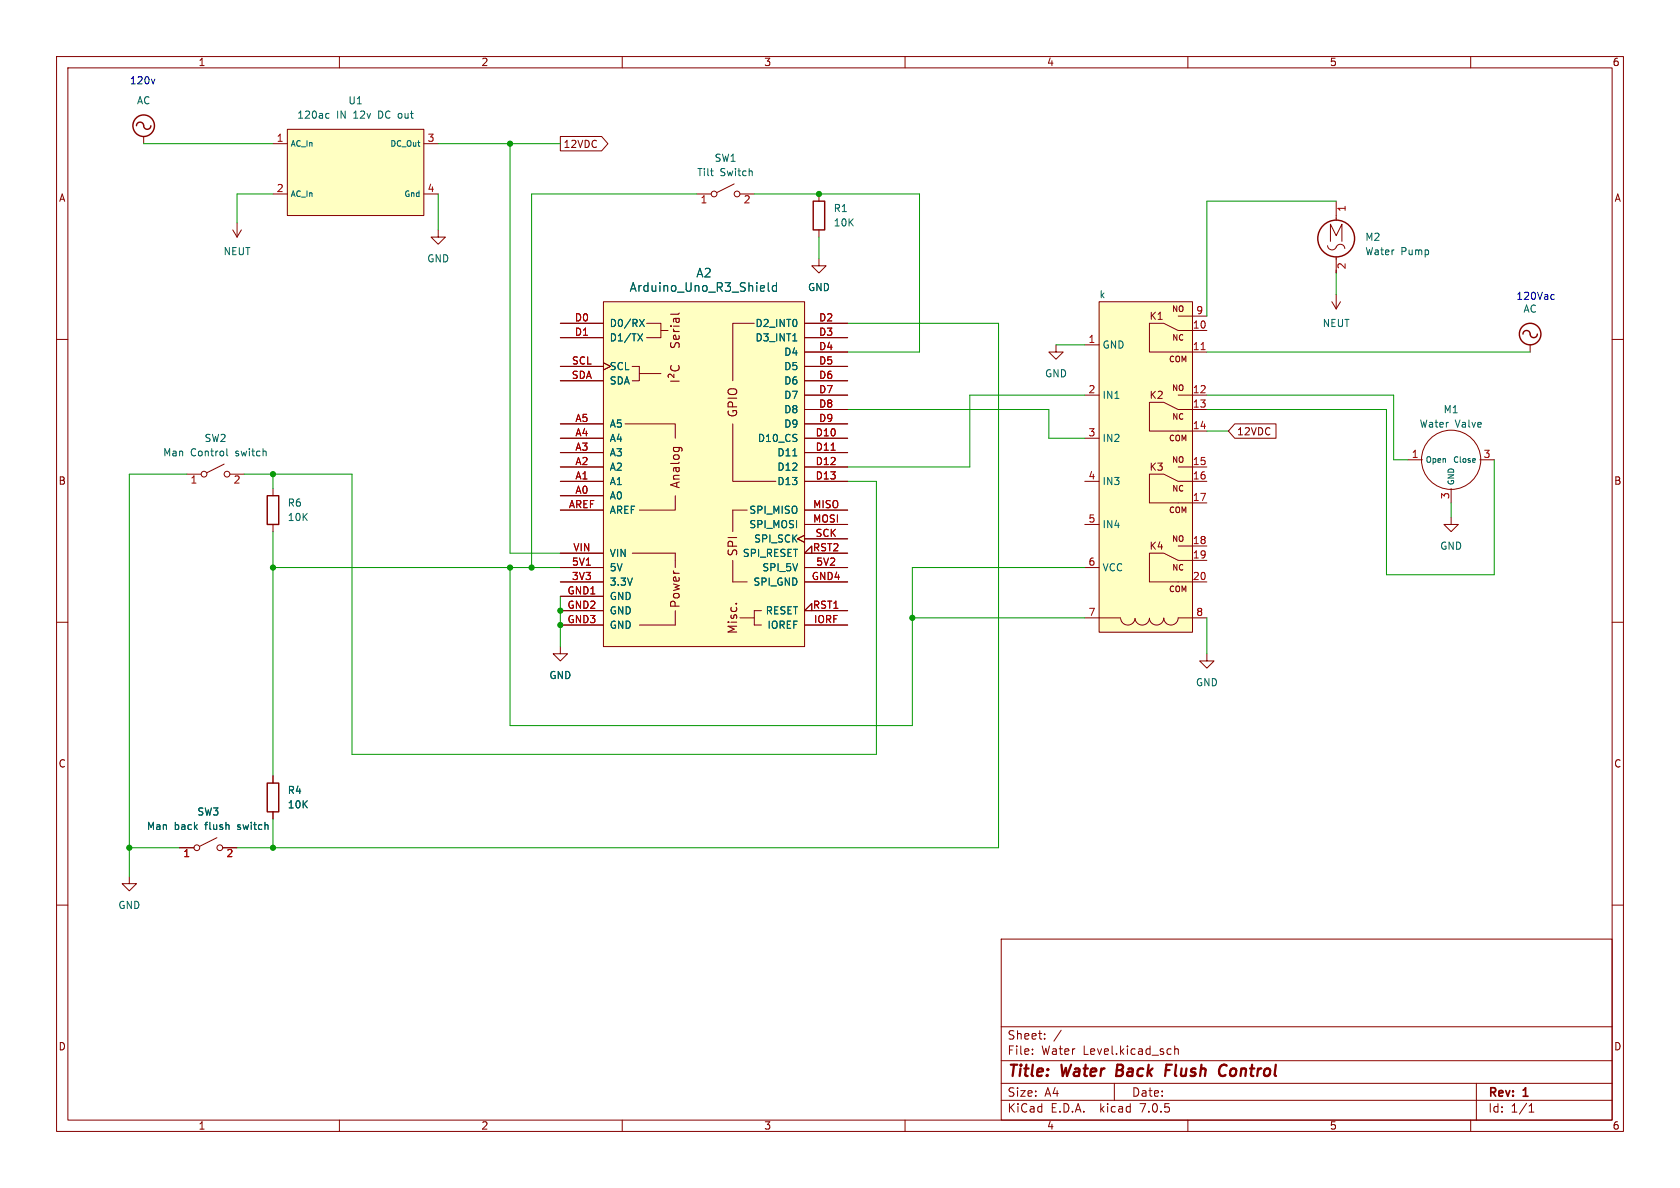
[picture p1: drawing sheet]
<svg xmlns="http://www.w3.org/2000/svg" width="297mm" height="210mm" viewBox="0 0 297 210" stroke-linecap="round" stroke-linejoin="round" font-family="sans-serif">
<g fill="none" stroke="#840000" stroke-width=".18">
<path d="M10 10h277v190h-277zM12 12h273v186h-273zM60 10v2M110 10v2M160 10v2M210 10v2M260 10v2M25.4 24.1v1.3M41.9 39.4v2.5M48.3 25.4h2.5M48.3 34.3h2.5M50.8 22.9h24.1v15.2h-24.1z"/>
<path d="M74.9 25.4h2.6M74.9 34.3h2.6M99.1 24.1h7.3l1.1 1.3-1.1 1.3h-7.3zM123.2 34.3h2.5M129.8 32.5l-3.1 1.5M130.8 34.3h2.5M144.8 34.3v1.3M236.2 35.6v3.3M10 60h2M41.1 40.6l.8 1.3M42.7 40.6l-.8 1.3M77.5 40.6v1.3h1.2l-1.2 1.3-1.3-1.3h1.3"/>
<path d="M99.1 57.2h7.6M99.1 59.7h7.6M106.7 53.3h35.5v61h-35.5zM114.3 57.2h2.5v2.5h-2.5M116.8 58.4h1.3M133.3 57.2h-3.8v10.1M142.2 57.2h7.7M142.2 59.7h7.7M144.8 45.7v1.3h1.2l-1.2 1.3-1.3-1.3h1.3M144.8 40.6v1.3M194.3 53.3h16.5v58.5h-16.5zM208.3 55.9h5.1"/>
<path d="M213.4 58.4h-5.1l-2.6-1.2h-2.5v5h10.2M234.7 43.4a.84 .84 0 0 0 .8 .8 .84 .84 0 0 0 .9-.8 .79 .79 0 0 1 .8-.2 .79 .79 0 0 1 .5 .7M235.2 42.7v-3.1l1 2.1 1-2.1v3.1M235.5 53.3l.7 1.3M236.2 45.4v2.9M236.2 52.1v2.5M237 53.3l-.8 1.3M285 60h2M99.1 77.5h7.6M99.1 74.9h7.6M99.1 64.8h7.6M99.1 67.3h7.6"/>
<path d="M106.7 64.1l1.2 .7-1.2 .6M110.5 74.9h8.9v2.6M111.8 64.8h1.2v2.5h-1.2M113 66h3.8M129.5 74.9v10.2h7.7M142.2 62.2h7.7M142.2 69.9h7.7M142.2 72.4h7.7M142.2 77.5h7.7M142.2 74.9h7.7M142.2 64.8h7.7M142.2 67.3h7.7"/>
<path d="M186.7 61v1.2h1.3l-1.3 1.3-1.3-1.3h1.3M191.8 69.9h2.5M191.8 61h2.5M191.8 77.5h2.5M208.3 69.9h5.1M213.4 72.4h-5.1l-2.6-1.3h-2.5v5.1h10.2M218.3 74.9h7.3v2.6h-7.3l-1.1-1.3zM270.5 61v1.2M33 83.8h2.6M39.6 82l-3 1.6M40.6 83.8h2.6M48.3 86.4v1.2"/>
<path d="M48.3 92.7v1.3M99.1 82.6h7.6M99.1 85.1h7.6M99.1 87.6h7.6M99.1 80h7.6M99.1 90.2h7.6M99.1 97.8h7.6M111.8 97.8h7.6zM119.4 87.6v2.6h-6.4M119.4 97.8v2.5M129.5 99.1v3.8zM129.5 90.2v3.8z"/>
<path d="M129.5 90.2h2.6zM142.2 94.6l-1.2 .7 1.2 .6M142.2 82.6h7.7M142.2 85.1h7.7M142.2 92.7h7.7M142.2 80h7.7M142.2 90.2h7.7M142.2 95.3h7.7M143.5 97.8v-1.3l-1.3 1.3h7.7M191.8 85.1h2.5M191.8 92.7h2.5M208.3 96.5h5.1"/>
<path d="M208.3 82.6h5.1M213.4 99.1h-5.1l-2.6-1.3h-2.5v5.1h10.2M213.4 85.1h-5.1l-2.6-1.3h-2.5v5.1h10.2M248.9 81.3h2.6M256.5 91.4v1.3h1.3l-1.3 1.3-1.2-1.3h1.2M256.5 86.4v2.5M261.6 81.3h2.6M10 110h2M99.1 114.3v1.3h1.2l-1.2 1.2-1.3-1.2h1.3M99.1 102.9h7.6M99.1 100.3h7.6M99.1 105.4h7.6"/>
<path d="M99.1 108h7.6M99.1 110.5h7.6M113 110.5h6.4zM119.4 108v2.5M129.5 102.9h2.6zM130.8 109.2h2.5zM133.3 108v2.5zM133.3 110.5h1.3zM133.3 108h1.3zM142.2 102.9h7.7M142.2 100.3h7.7M142.2 110.5h7.7"/>
<path d="M143.5 108v-1.3l-1.3 1.3h7.7M191.8 109.2h6.3M191.8 100.3h2.5M198.1 109.3a1.28 1.28 0 0 0 1.3 1.2 1.28 1.28 0 0 0 1.3-1.2 1.28 1.28 0 0 0 1.2 1.2 1.28 1.28 0 0 0 1.3-1.2M203.2 109.3a1.27 1.27 0 0 0 1.3 1.2 1.27 1.27 0 0 0 1.2-1.2 1.27 1.27 0 0 0 1.3 1.2 1.27 1.27 0 0 0 1.3-1.2M208.3 109.2h5.1M213.4 115.6v1.2h1.2l-1.2 1.3-1.3-1.3h1.3M285 110h2M48.3 137.2v1.2M10 160h2M22.9 154.9v1.3h1.2l-1.2 1.3-1.3-1.3h1.3M31.7 149.9h2.6"/>
<path d="M38.4 148.1l-3.1 1.5M39.4 149.9h2.5M48.3 143.5v1.3M285 160h2M177 166h108v32h-108zM60 198v2M110 198v2M160 198v2M177 194.5h108M177 191.5h108M177 187.5h108M177 181.5h108"/>
<path d="M182.5 186.3v.1M182.5 185.5v.1M184.7 183.6v.1M184.7 182.8v.1M187.6 182.1l-1.3 2M197 191.5v3M206.6 185.4l.4 .1M207 186.3l-.4 .1M207.7 185.5l.2-.1 .3 .1 .1 .9M207.7 184.9v1.5M210 198v2M260 198v2"/>
<path d="M261 191.5v6.5M270.3 196.6h.9M270.3 195.5l.4-.4v1.5"/>
<circle cx="126.2" cy="34.3" r=".51"/>
<circle cx="130.3" cy="34.3" r=".51"/>
<circle cx="36.1" cy="83.8" r=".51"/>
<circle cx="40.1" cy="83.8" r=".51"/>
<circle cx="256.5" cy="81.3" r="5.2"/>
<circle cx="34.8" cy="149.9" r=".51"/>
<circle cx="38.9" cy="149.9" r=".51"/>
</g>
<path d="M206.1 189.2h.7M207.2 188.2h-1l-.2 2M216.5 188.2a1.13 1.13 0 0 0-1 .7 1.13 1.13 0 0 0 .3 1.2l.3 .1 .5-.1" fill="none" stroke="#840000" stroke-width=".4"/>
<g fill="none" stroke="#840000" stroke-width=".25">
<path d="M24.1 22.2a.67 .67 0 0 1 .8-.6 .67 .67 0 0 1 .5 .8 .64 .64 0 0 0 .7 .4 .64 .64 0 0 0 .6-.6M143.8 35.6h2v5h-2zM269.2 59.1a.68 .68 0 0 1 .9-.7 .68 .68 0 0 1 .5 .9 .64 .64 0 0 0 .7 .4 .64 .64 0 0 0 .5-.6M47.2 87.6h2.1v5.1h-2.1zM47.2 138.4h2.1v5.1h-2.1z"/>
<circle cx="25.4" cy="22.2" r="1.9"/>
<circle cx="236.2" cy="42.2" r="3.3"/>
<circle cx="270.5" cy="59.1" r="1.9"/>
</g>
<g fill="#ffffc2" stroke="#ffffc2" stroke-width=".18">
<path d="M194.3 53.3h16.5v58.5h-16.5z"/>
<path d="M50.8 22.9h24.1v15.2h-24.1z"/>
<path d="M106.7 53.3h35.5v61h-35.5z"/>
</g>
<path d="M212.3 61.8h.8" fill="none" stroke="#a90000" stroke-width=".18"/>
<path d="M57.8 20.1h.4M58.2 20.8l-.4 .1M132.9 30.3l.1 .8M112.8 59l.8 1.3M113.1 56.5l.8 1.2M113.6 59l-.8 1.3M113.9 56.5l-.8 1.2M135.8 50v1.3l.2 .2M137.3 50v1.5M137.3 50.6l-.5-.1-.3 .3v.4l.2 .2h.6M40.1 79.3v1.1l.2 .2M47 79.8l.1 .8" fill="none" stroke="#006464" stroke-width=".18"/>
<g fill="none" stroke="#840000" stroke-width=".19">
<path d="M118.6 57.7h.1M119.1 58.2v.3l.2 .1M119.1 58.6h1M119.1 57.7h1M119.4 56.3l.1 .5a.3 .3 0 0 0 .3 .2 .3 .3 0 0 0 .3-.2l-.1-.5M120 59.3l.1 .5-.2 .2-.8-.1v-.6h.3l.2 .7M120.1 56.3l-1 .1v.5M120.1 55.3l-.2 .3h-1.3M118.6 67.4h1.5M118.6 60.6v.5l.1 .3h.4l.3-.7 .4-.1 .3 .3-.1 .5M118.7 64.6a.61 .61 0 0 0 0 .8 .61 .61 0 0 0 .7 .2 .57 .57 0 0 0 .6-.3 .57 .57 0 0 0-.1-.7M119.1 79.1h1.2l.2 .1"/>
<path d="M119.1 79.1v.1M119.1 66.1v.6l-.5-.5a.31 .31 0 0 0-.5 .2l.1 .3M120 79.1l.1 .1M130.1 106.7h.1"/>
</g>
<path d="M27.4 14l-.3 .8M274.4 52.1h.4M274.8 52.9h-.4" fill="none" stroke="#0000c2" stroke-width=".18"/>
<g fill="none" stroke="#009600" stroke-width=".18">
<path d="M25.4 25.4h22.9M48.3 34.3h-6.4v5.1M77.5 25.4h21.6M77.5 34.3v6.3M90.2 25.4v72.4h8.9M123.2 34.3h-29.2v66M133.3 34.3h29.3v27.9h-12.7M236.2 35.6h-22.8v20.3M144.8 41.9v3.8M149.9 57.2h26.6v92.7h-134.6M236.2 48.3v3.8M149.9 72.4h35.5v5.1h6.4"/>
<path d="M186.7 61h5.1M191.8 69.9h-20.4v12.7h-21.5M213.4 62.2h57.1M213.4 72.4h31.7v29.2h19.1v-20.3M213.4 69.9h33v11.4h2.5M213.4 76.2h3.8M33 83.8h-10.1v71.1M43.2 83.8h19v49.6h92.7v-48.3h-5M48.3 83.8v2.6M48.3 94v43.2M256.5 88.9v2.5M48.3 100.3h50.8"/>
<path d="M90.2 100.3v28h71.1v-28h30.5M99.1 105.4v8.9M161.3 109.2h30.5M213.4 109.2v6.4M22.9 149.9h8.8M48.3 144.8v5.1"/>
</g>
<g fill="#009600" stroke="#009600" stroke-width=".18">
<circle cx="161.3" cy="109.2" r=".46"/>
<circle cx="48.3" cy="83.8" r=".46"/>
<circle cx="48.3" cy="100.3" r=".46"/>
<circle cx="90.2" cy="100.3" r=".46"/>
<circle cx="22.9" cy="149.9" r=".46"/>
<circle cx="48.3" cy="149.9" r=".46"/>
<circle cx="90.2" cy="25.4" r=".46"/>
<circle cx="99.1" cy="110.5" r=".46"/>
<circle cx="99.1" cy="108" r=".46"/>
<circle cx="94" cy="100.3" r=".46"/>
<circle cx="144.8" cy="34.3" r=".46"/>
</g>
<g font-size="2.8" fill="#840000">
<text x="178" y="190.8">Title:</text>
<text x="187.5" y="190.8">Water</text>
<text x="197.8" y="190.8">Back</text>
<text x="207" y="190.8">Flush</text>
<text x="217.2" y="190.8">Control</text>
</g>
<g font-size="2.1" fill="#006464">
<text x="111.3" y="51.8">Arduino_Uno_R3_Shield</text>
<text x="123" y="49.2">A2</text>
</g>
<g font-size="2.1" fill="#840000">
<text x="130.5" y="73.9" transform="rotate(-90 130.5 73.9)">GPIO</text>
<text x="120.4" y="86.4" transform="rotate(-90 120.4 86.4)">Analog</text>
<text x="130.5" y="98.5" transform="rotate(-90 130.5 98.5)">SPI</text>
<text x="120.4" y="107.6" transform="rotate(-90 120.4 107.6)">Power</text>
<text x="130.5" y="112.2" transform="rotate(-90 130.5 112.2)">Misc.</text>
<text x="178" y="183.9">Sheet:</text>
<text x="178" y="186.6">File:</text>
<text x="184" y="186.6">Water</text>
<text x="191.4" y="186.6">Level.kicad_sch</text>
<text x="178" y="196.8">KiCad</text>
<text x="178" y="194">Size:</text>
<text x="184.6" y="194">A4</text>
<text x="185.7" y="196.8">E.D.A.</text>
<text x="194.4" y="196.8">kicad</text>
<text x="200" y="194">Date:</text>
<text x="201.5" y="196.8">7.0.5</text>
<text x="263" y="194.2">Rev:</text>
<text x="263" y="196.8">Id:</text>
<text x="267" y="196.8">1/1</text>
<text x="269.2" y="194.2">1</text>
</g>
<g font-size="1.8" fill="#840000">
<text x="35" y="11.8">1</text>
<text x="85" y="11.8">2</text>
<text x="135" y="11.8">3</text>
<text x="185" y="11.8">4</text>
<text x="235" y="11.8">5</text>
<text x="285" y="11.8">6</text>
<text x="99.5" y="26.3">12VDC</text>
<text x="10.4" y="35.8">A</text>
<text x="285.4" y="35.8">A</text>
<text x="203.2" y="56.7">K1</text>
<text x="203.2" y="70.7">K2</text>
<text x="218.6" y="77.1">12VDC</text>
<text x="203.2" y="83.4">K3</text>
<text x="10.3" y="85.8">B</text>
<text x="285.3" y="85.8">B</text>
<text x="203.2" y="97.4">K4</text>
<text x="10.3" y="135.8">C</text>
<text x="285.3" y="135.8">C</text>
<text x="10.3" y="185.8">D</text>
<text x="285.3" y="185.8">D</text>
<text x="35" y="199.8">1</text>
<text x="85" y="199.8">2</text>
<text x="135" y="199.8">3</text>
<text x="185" y="199.8">4</text>
<text x="235" y="199.8">5</text>
<text x="285" y="199.8">6</text>
</g>
<g font-size="1.8" fill="#0000c2">
<text x="22.9" y="15">120v</text>
<text x="268" y="53.1">120Vac</text>
</g>
<g font-size="1.8" fill="#006464">
<text x="24.2" y="18.6">AC</text>
<text x="52.5" y="21.1">120ac</text>
<text x="59.5" y="21.1">IN</text>
<text x="61.5" y="18.6">U1</text>
<text x="62.5" y="21.1">12v</text>
<text x="67" y="21.1">DC out</text>
<text x="126.3" y="28.8">SW1</text>
<text x="123.2" y="31.3">Tilt</text>
<text x="127.2" y="31.3">Switch</text>
<text x="147.3" y="37.7">R1</text>
<text x="147.3" y="40.2">10K</text>
<text x="39.5" y="45.3">NEUT</text>
<text x="75.5" y="46.5">GND</text>
<text x="241.3" y="42.7">M2</text>
<text x="241.3" y="45.3">Water</text>
<text x="247.6" y="45.3">Pump</text>
<text x="142.8" y="51.6">GND</text>
<text x="194.3" y="52.9">k</text>
<text x="107.7" y="58">D0/RX</text>
<text x="133.5" y="58">D2_INT0</text>
<text x="233.8" y="58">NEUT</text>
<text x="269.3" y="55.4">AC</text>
<text x="107.7" y="60.5">D1/TX</text>
<text x="107.7" y="65.6">SCL</text>
<text x="133.5" y="60.5">D3_INT1</text>
<text x="138.6" y="63.1">D4</text>
<text x="138.6" y="65.6">D5</text>
<text x="194.8" y="61.8">GND</text>
<text x="107.7" y="68.1">SDA</text>
<text x="138.6" y="68.1">D6</text>
<text x="138.6" y="70.7">D7</text>
<text x="184.7" y="66.9">GND</text>
<text x="194.8" y="70.7">IN1</text>
<text x="107.7" y="75.8">A5</text>
<text x="138.6" y="73.2">D8</text>
<text x="138.6" y="75.8">D9</text>
<text x="250.9" y="75.8">Water</text>
<text x="255.1" y="73.2">M1</text>
<text x="257.2" y="75.8">Valve</text>
<text x="28.8" y="80.8">Man</text>
<text x="33.6" y="80.8">Control</text>
<text x="36.1" y="78.3">SW2</text>
<text x="41.6" y="80.8">switch</text>
<text x="107.7" y="83.4">A2</text>
<text x="107.7" y="80.8">A3</text>
<text x="107.7" y="78.3">A4</text>
<text x="134" y="78.3">D10_CS</text>
<text x="137.4" y="80.8">D11</text>
<text x="137.4" y="83.4">D12</text>
<text x="194.8" y="78.3">IN2</text>
<text x="50.8" y="89.7">R6</text>
<text x="107.7" y="88.5">A0</text>
<text x="107.7" y="85.9">A1</text>
<text x="137.4" y="85.9">D13</text>
<text x="194.8" y="85.9">IN3</text>
<text x="50.8" y="92.3">10K</text>
<text x="107.7" y="91">AREF</text>
<text x="132.4" y="91">SPI_MISO</text>
<text x="132.4" y="93.5">SPI_MOSI</text>
<text x="194.8" y="93.5">IN4</text>
<text x="107.7" y="101.2">5V</text>
<text x="107.7" y="98.6">VIN</text>
<text x="131.3" y="98.6">SPI_RESET</text>
<text x="133.3" y="96.1">SPI_SCK</text>
<text x="134.7" y="101.2">SPI_5V</text>
<text x="194.8" y="101.2">VCC</text>
<text x="254.5" y="97.3">GND</text>
<text x="107.7" y="103.7">3.3V</text>
<text x="107.7" y="106.2">GND</text>
<text x="133.2" y="103.7">SPI_GND</text>
<text x="107.7" y="108.8">GND</text>
<text x="107.7" y="111.3">GND</text>
<text x="135.4" y="108.8">RESET</text>
<text x="135.7" y="111.3">IOREF</text>
<text x="97.1" y="120.2">GND</text>
<text x="211.4" y="121.5">GND</text>
<text x="50.8" y="140.5">R4</text>
<text x="50.8" y="143.1">10K</text>
<text x="25.9" y="146.9">Man</text>
<text x="30.8" y="146.9">back</text>
<text x="34.8" y="144.3">SW3</text>
<text x="36.3" y="146.9">flush</text>
<text x="42.1" y="146.9">switch</text>
<text x="20.9" y="160.8">GND</text>
</g>
<g font-size="1.8" fill="#a90000">
<text x="48.9" y="25.1">1</text>
<text x="75.5" y="25.1">3</text>
<text x="48.9" y="34">2</text>
<text x="75.5" y="34">4</text>
<text x="123.8" y="36.2">1</text>
<text x="131.4" y="36.2">2</text>
<text x="238.1" y="37.5" transform="rotate(-90 238.1 37.5)">1</text>
<text x="238.1" y="47.7" transform="rotate(-90 238.1 47.7)">2</text>
<text x="101.6" y="56.9">D0</text>
<text x="101.6" y="59.4">D1</text>
<text x="144.7" y="56.9">D2</text>
<text x="144.7" y="59.4">D3</text>
<text x="210.8" y="58.2">10</text>
<text x="211.4" y="55.6">9</text>
<text x="101.1" y="64.5">SCL</text>
<text x="144.7" y="62">D4</text>
<text x="144.7" y="64.5">D5</text>
<text x="192.4" y="60.7">1</text>
<text x="210.8" y="62">11</text>
<text x="101" y="67.1">SDA</text>
<text x="144.7" y="67.1">D6</text>
<text x="144.7" y="69.6">D7</text>
<text x="192.4" y="69.6">2</text>
<text x="210.8" y="69.6">12</text>
<text x="101.7" y="77.2">A4</text>
<text x="101.7" y="74.7">A5</text>
<text x="144.1" y="77.2">D10</text>
<text x="144.7" y="72.1">D8</text>
<text x="144.7" y="74.7">D9</text>
<text x="192.4" y="77.2">3</text>
<text x="210.8" y="72.1">13</text>
<text x="210.8" y="75.9">14</text>
<text x="101.7" y="82.3">A2</text>
<text x="101.7" y="79.8">A3</text>
<text x="144.1" y="79.8">D11</text>
<text x="144.1" y="82.3">D12</text>
<text x="210.8" y="82.3">15</text>
<text x="249.5" y="81">1</text>
<text x="262.2" y="81">3</text>
<text x="33.6" y="85.7">1</text>
<text x="41.2" y="85.7">2</text>
<text x="100.5" y="89.9">AREF</text>
<text x="101.7" y="87.4">A0</text>
<text x="101.7" y="84.8">A1</text>
<text x="143.7" y="89.9">MISO</text>
<text x="144.1" y="84.8">D13</text>
<text x="192.4" y="84.8">4</text>
<text x="210.8" y="84.8">16</text>
<text x="210.8" y="88.6">17</text>
<text x="256.3" y="88.3" transform="rotate(-90 256.3 88.3)">3</text>
<text x="143.7" y="92.5">MOSI</text>
<text x="144.1" y="95">SCK</text>
<text x="192.4" y="92.5">5</text>
<text x="101.1" y="100.1">5V1</text>
<text x="101.3" y="97.5">VIN</text>
<text x="143.7" y="97.5">RST2</text>
<text x="144.2" y="100.1">5V2</text>
<text x="192.4" y="100.1">6</text>
<text x="210.8" y="96.3">18</text>
<text x="210.8" y="98.8">19</text>
<text x="100.3" y="105.2">GND1</text>
<text x="100.3" y="107.7">GND2</text>
<text x="101.1" y="102.6">3V3</text>
<text x="143.4" y="102.6">GND4</text>
<text x="143.7" y="107.7">RST1</text>
<text x="210.8" y="102.6">20</text>
<text x="100.3" y="110.2">GND3</text>
<text x="143.8" y="110.2">IORF</text>
<text x="192.4" y="109">7</text>
<text x="211.4" y="109">8</text>
<text x="32.4" y="151.8">1</text>
<text x="40" y="151.8">2</text>
</g>
<g font-size="1.4" fill="#006464">
<text x="51.3" y="26.1">AC_In</text>
<text x="69" y="26.1">DC_Out</text>
<text x="51.3" y="35">AC_In</text>
<text x="71.4" y="35">Gnd</text>
<text x="252" y="82">Open</text>
<text x="256.8" y="82">Close</text>
<text x="257.2" y="85.9" transform="rotate(-90 257.2 85.9)">GND</text>
</g>
<g font-size="1.4" fill="#840000">
<text x="207.1" y="55.3">NO</text>
<text x="206.6" y="64.2">COM</text>
<text x="207.2" y="60.4">NC</text>
<text x="207.1" y="69.3">NO</text>
<text x="207.2" y="74.4">NC</text>
<text x="206.6" y="78.2">COM</text>
<text x="207.1" y="82">NO</text>
<text x="207.2" y="87.1">NC</text>
<text x="206.6" y="90.9">COM</text>
<text x="207.1" y="95.9">NO</text>
<text x="207.2" y="101">NC</text>
<text x="206.6" y="104.8">COM</text>
</g>
</svg>
